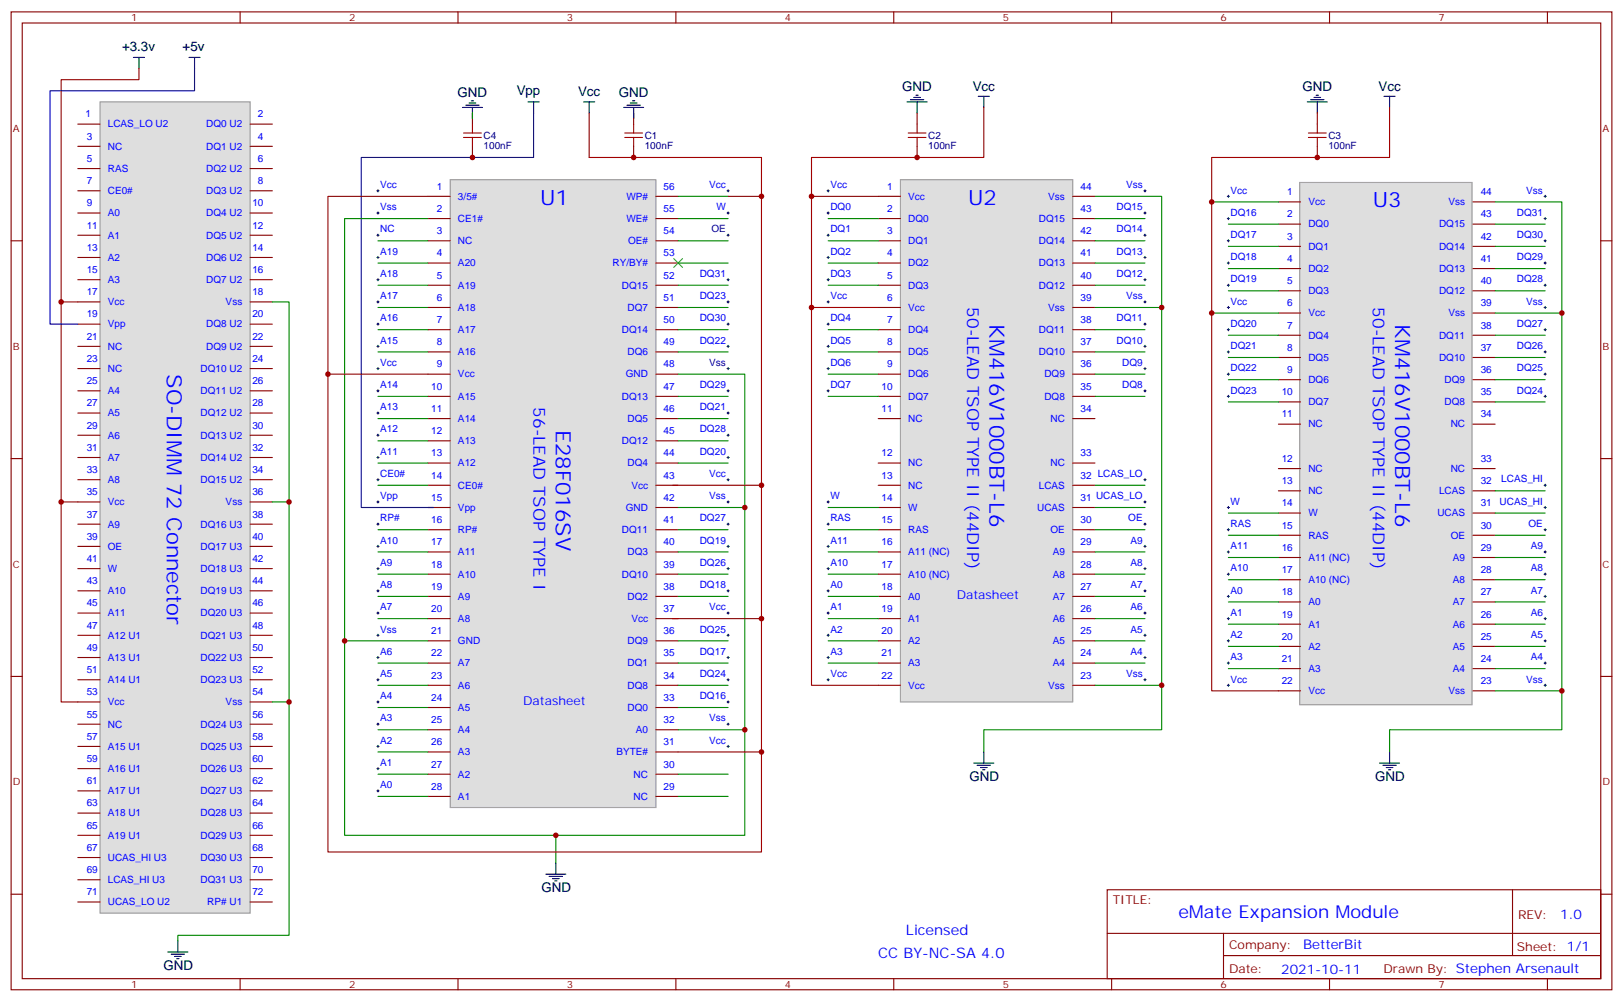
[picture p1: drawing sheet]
<svg xmlns="http://www.w3.org/2000/svg" width="515mm" height="318mm" viewBox="0 0 515 318" stroke-linecap="round" stroke-linejoin="round" font-family="sans-serif">
<path d="M412.5 57.9h54.7v165.8h-54.7z" fill="#dedede" stroke="#999" stroke-width=".35"/>
<g fill="none" stroke="#870000" stroke-width=".35">
<path d="M3.5 3.8h508v310.4h-508zM7.1 7.3h500.9v303.4h-500.9zM76.2 3.8v3.5M145.3 3.8v3.5M214.5 3.8v3.5M283.6 3.8v3.5M352.8 3.8v3.5M421.9 3.8v3.5M491.1 3.8v3.5M3.5 76.4h3.6M508 76.4h3.5M3.5 145.6h3.6"/>
<path d="M508 145.6h3.5M3.5 214.7h3.6M508 214.7h3.5M3.5 283.9h3.6M351.4 282.5h156.6v28.2h-156.6zM351.4 296.3h156.5M388.3 296.3v14.1M480 282.5v20.9M508 283.9h3.5M76.2 310.7v3.5M145.3 310.7v3.5M214.5 310.7v3.5"/>
<path d="M283.6 310.7v3.5M352.8 310.7v3.5M388.3 303.4h119.6M421.9 310.7v3.5M491.1 310.7v3.5"/>
</g>
<path d="M285.8 57h54.6v165.8h-54.6z" fill="#dedede" stroke="#999" stroke-width=".35"/>
<g fill="none" stroke="#870000" stroke-width=".35">
<path d="M278.7 62.3h7.1M278.7 69.4h7.1M278.7 76.4h7.1M278.7 83.5h7.1M278.7 90.6h7.1M278.7 97.6h7.1M278.7 104.7h7.1M278.7 111.7h7.1M278.7 118.8h7.1M278.7 125.8h7.1M278.7 132.9h7.1M278.7 154.1h7.1"/>
<path d="M278.7 161.1h7.1M278.7 168.2h7.1M278.7 175.2h7.1M278.7 182.3h7.1M278.7 189.3h7.1M278.7 196.4h7.1M278.7 203.4h7.1M278.7 210.5h7.1M278.7 217.6h7.1"/>
</g>
<g fill="#dedede" stroke="#999" stroke-width=".35">
<path d="M142.9 57h65.2v199.4h-65.2z"/>
<path d="M31.7 32.3h47.7v257.6h-47.7z"/>
</g>
<g fill="none" stroke="#870000" stroke-width=".35">
<path d="M24.7 39.4h7M79.4 39.4h7M149.9 35.9v3.5M201.1 35.9v3.5M291 35.9v3.5M418 35.9v3.5M24.7 46.5h7M24.7 53.5h7M79.4 46.5h7M79.4 53.5h7M149.9 46.5v3.5M201.1 46.5v3.5"/>
<path d="M291 46.5v3.5M418 46.5v3.5M24.7 60.6h7M24.7 67.6h7M24.7 74.7h7M79.4 60.6h7M79.4 67.6h7M79.4 74.7h7M135.8 76.4h7.1M135.8 69.4h7.1M135.8 62.3h7.1M208.1 76.4h7.1"/>
<path d="M208.1 69.4h7.1M208.1 62.3h7.1M340.4 76.4h7.1M340.4 69.4h7.1M340.4 62.3h7.1M405.7 64.1h7M405.7 71.2h7M405.7 78.2h7M467.4 64.1h7.1M467.4 71.2h7.1M467.4 78.2h7.1M24.7 81.7h7"/>
<path d="M24.7 88.8h7M24.7 95.8h7M79.4 81.7h7M79.4 88.8h7M79.4 95.8h7M135.8 97.6h7.1M135.8 90.6h7.1M135.8 83.5h7.1M208.1 97.6h7.1M208.1 90.6h7.1M208.1 83.5h7.1M340.4 97.6h7.1"/>
<path d="M340.4 90.6h7.1M340.4 83.5h7.1M405.7 85.3h7M405.7 92.3h7M405.7 99.4h7M467.4 85.3h7.1M467.4 92.3h7.1M467.4 99.4h7.1M24.7 102.9h7M24.7 110h7M24.7 117h7M79.4 102.9h7"/>
<path d="M79.4 110h7M79.4 117h7M135.8 118.8h7.1M135.8 111.7h7.1M135.8 104.7h7.1M208.1 118.8h7.1M208.1 111.7h7.1M208.1 104.7h7.1M340.4 118.8h7.1M340.4 111.7h7.1M340.4 104.7h7.1M405.7 106.4h7"/>
<path d="M405.7 113.5h7M467.4 106.4h7.1M467.4 113.5h7.1M24.7 124.1h7M24.7 131.1h7M24.7 138.2h7M79.4 124.1h7M79.4 131.1h7M79.4 138.2h7M135.8 132.9h7.1M135.8 125.8h7.1M135.8 139.9h7.1"/>
<path d="M208.1 132.9h7.1M208.1 125.8h7.1M208.1 139.9h7.1M340.4 132.9h7.1M340.4 125.8h7.1M405.7 120.5h7M405.7 127.6h7M405.7 134.7h7M467.4 120.5h7.1M467.4 127.6h7.1M467.4 134.7h7.1M24.7 145.2h7"/>
<path d="M24.7 152.3h7M24.7 159.3h7M79.4 145.2h7M79.4 152.3h7M79.4 159.3h7M135.8 147h7.1M135.8 154.1h7.1M208.1 147h7.1M208.1 154.1h7.1M278.7 147h7.1M340.4 147h7.1M340.4 154.1h7.1"/>
<path d="M405.7 155.8h7M405.7 148.8h7M467.4 155.8h7.1M467.4 148.8h7.1M24.7 166.4h7M24.7 173.5h7M79.4 166.4h7M79.4 173.5h7M135.8 175.2h7.1M135.8 168.2h7.1M135.8 161.1h7.1M208.1 175.2h7.1"/>
<path d="M208.1 168.2h7.1M208.1 161.1h7.1M340.4 175.2h7.1M340.4 168.2h7.1M340.4 161.1h7.1M405.7 162.9h7M405.7 169.9h7M405.7 177h7M467.4 162.9h7.1M467.4 169.9h7.1M467.4 177h7.1M24.7 180.5h7"/>
<path d="M24.7 187.6h7M24.7 194.6h7M79.4 180.5h7M79.4 187.6h7M79.4 194.6h7M135.8 196.4h7.1M135.8 189.3h7.1M135.8 182.3h7.1M208.1 196.4h7.1M208.1 189.3h7.1M208.1 182.3h7.1M340.4 196.4h7.1"/>
<path d="M340.4 189.3h7.1M340.4 182.3h7.1M405.7 184h7M405.7 191.1h7M405.7 198.2h7M467.4 184h7.1M467.4 191.1h7.1M467.4 198.2h7.1M24.7 201.7h7M24.7 208.7h7M24.7 215.8h7M79.4 201.7h7"/>
<path d="M79.4 208.7h7M79.4 215.8h7M135.8 217.6h7.1M135.8 210.5h7.1M135.8 203.4h7.1M208.1 217.6h7.1M208.1 210.5h7.1M208.1 203.4h7.1M340.4 217.6h7.1M340.4 210.5h7.1M340.4 203.4h7.1M405.7 205.2h7"/>
<path d="M405.7 212.3h7M405.7 219.3h7M467.4 205.2h7.1M467.4 212.3h7.1M467.4 219.3h7.1M24.7 222.8h7M24.7 229.9h7M24.7 237h7M79.4 222.8h7M79.4 229.9h7M79.4 237h7M135.8 224.6h7.1"/>
<path d="M135.8 231.7h7.1M135.8 238.7h7.1M208.1 224.6h7.1M208.1 231.7h7.1M208.1 238.7h7.1M24.7 244h7M24.7 251.1h7M24.7 258.1h7M79.4 244h7M79.4 251.1h7M79.4 258.1h7M135.8 245.8h7.1"/>
<path d="M135.8 252.8h7.1M208.1 245.8h7.1M208.1 252.8h7.1M24.7 279.3h7M24.7 272.2h7M24.7 265.2h7M79.4 279.3h7M79.4 272.2h7M79.4 265.2h7M24.7 286.3h7M79.4 286.3h7"/>
</g>
<g fill="none" stroke="#000" stroke-width=".32">
<path d="M119.6 60.6h.7M119.6 67.6h.7M119.6 74.7h.7M119.9 60.2v.7M119.9 67.3v.7M119.9 74.3v.7M230.7 60.6h.7M230.7 67.6h.7M230.7 74.7h.7M231.1 60.2v.7M231.1 67.3v.7M231.1 74.3v.7"/>
<path d="M262.5 60.6h.7M262.5 67.6h.7M262.5 74.7h.7M262.8 60.2v.7M262.8 67.3v.7M262.8 74.3v.7M363 60.6h.7M363 67.6h.7M363 74.7h.7M363.4 60.2v.7M363.4 67.3v.7M363.4 74.3v.7"/>
<path d="M389.5 62.3h.7M389.5 69.4h.7M389.5 76.4h.7M389.8 62v.7M389.8 69v.7M389.8 76.1v.7M490 62.3h.7M490 69.4h.7M490 76.4h.7M490.4 62v.7M490.4 69v.7M490.4 76.1v.7"/>
<path d="M119.6 81.7h.7M119.6 88.8h.7M119.6 95.8h.7M119.9 81.4v.7M119.9 88.4v.7M119.9 95.5v.7M230.7 88.8h.7M230.7 95.8h.7M231.1 88.4v.7M231.1 95.5v.7M262.5 81.7h.7M262.5 88.8h.7"/>
<path d="M262.5 95.8h.7M262.8 81.4v.7M262.8 88.4v.7M262.8 95.5v.7M363 81.7h.7M363 88.8h.7M363 95.8h.7M363.4 81.4v.7M363.4 88.4v.7M363.4 95.5v.7M389.5 97.6h.7M389.5 83.5h.7"/>
<path d="M389.5 90.6h.7M389.8 83.1v.8M389.8 90.2v.7M389.8 97.3v.7M490 97.6h.7M490 83.5h.7M490 90.6h.7M490.4 83.1v.8M490.4 90.2v.7M490.4 97.3v.7M119.6 102.9h.7M119.6 110h.7"/>
<path d="M119.6 117h.7M119.9 102.6v.7M119.9 109.6v.7M119.9 116.7v.7M230.7 102.9h.7M230.7 110h.7M230.7 117h.7M231.1 102.6v.7M231.1 109.6v.7M231.1 116.7v.7M262.5 102.9h.7M262.5 110h.7"/>
<path d="M262.5 117h.7M262.8 102.6v.7M262.8 109.6v.7M262.8 116.7v.7M363 102.9h.7M363 110h.7M363 117h.7M363.4 102.6v.7M363.4 109.6v.7M363.4 116.7v.7M389.5 104.7h.7M389.5 111.7h.7"/>
<path d="M389.5 118.8h.7M389.8 104.3v.7M389.8 111.4v.7M389.8 118.4v.7M490 104.7h.7M490 111.7h.7M490 118.8h.7M490.4 104.3v.7M490.4 111.4v.7M490.4 118.4v.7M119.6 124.1h.7M119.6 131.1h.7"/>
<path d="M119.6 138.2h.7M119.9 123.7v.7M119.9 130.8v.7M119.9 137.8v.7M230.7 124.1h.7M230.7 131.1h.7M230.7 138.2h.7M231.1 123.7v.7M231.1 130.8v.7M231.1 137.8v.7M262.5 124.1h.7M262.8 123.7v.7"/>
<path d="M363 124.1h.7M363.4 123.7v.7M389.5 125.8h.7M389.8 125.5v.7M490 125.8h.7M490.4 125.5v.7M119.6 145.2h.7M119.6 152.3h.7M119.6 159.3h.7M119.9 144.9v.7M119.9 151.9v.7M119.9 159v.7"/>
<path d="M230.7 145.2h.7M230.7 152.3h.7M230.7 159.3h.7M231.1 144.9v.7M231.1 151.9v.7M231.1 159v.7M262.5 159.3h.7M262.8 159v.7M363 152.3h.7M363 159.3h.7M363.4 151.9v.7M363.4 159v.7"/>
<path d="M490 154.1h.7M490.4 153.7v.7M119.6 166.4h.7M119.6 173.5h.7M119.9 166.1v.7M119.9 173.1v.7M230.7 166.4h.7M230.7 173.5h.7M231.1 166.1v.7M231.1 173.1v.7M262.5 166.4h.7M262.5 173.5h.7"/>
<path d="M262.8 166.1v.7M262.8 173.1v.7M363 166.4h.7M363 173.5h.7M363.4 166.1v.7M363.4 173.1v.7M389.5 161.1h.7M389.5 168.2h.7M389.5 175.2h.7M389.8 160.8v.7M389.8 167.8v.7M389.8 174.9v.7"/>
<path d="M490 161.1h.7M490 168.2h.7M490 175.2h.7M490.4 160.8v.7M490.4 167.8v.7M490.4 174.9v.7M119.6 180.5h.7M119.6 187.6h.7M119.6 194.6h.7M119.9 180.2v.7M119.9 187.2v.7M119.9 194.3v.7"/>
<path d="M230.7 180.5h.7M230.7 187.6h.7M230.7 194.6h.7M231.1 180.2v.7M231.1 187.2v.7M231.1 194.3v.7M262.5 180.5h.7M262.5 187.6h.7M262.5 194.6h.7M262.8 180.2v.7M262.8 187.2v.7M262.8 194.3v.7"/>
<path d="M363 180.5h.7M363 187.6h.7M363 194.6h.7M363.4 180.2v.7M363.4 187.2v.7M363.4 194.3v.7M389.5 182.3h.7M389.5 189.3h.7M389.5 196.4h.7M389.8 181.9v.7M389.8 189v.7M389.8 196v.7"/>
<path d="M490 182.3h.7M490 189.3h.7M490 196.4h.7M490.4 181.9v.7M490.4 189v.7M490.4 196v.7M119.6 201.7h.7M119.6 208.7h.7M119.6 215.8h.7M119.9 201.3v.7M119.9 208.4v.7M119.9 215.4v.7"/>
<path d="M230.7 201.7h.7M230.7 208.7h.7M230.7 215.8h.7M231.1 201.3v.7M231.1 208.4v.7M231.1 215.4v.7M262.5 201.7h.7M262.5 208.7h.7M262.5 215.8h.7M262.8 201.3v.7M262.8 208.4v.7M262.8 215.4v.7"/>
<path d="M363 201.7h.7M363 208.7h.7M363 215.8h.7M363.4 201.3v.7M363.4 208.4v.7M363.4 215.4v.7M389.5 203.4h.7M389.5 210.5h.7M389.5 217.6h.7M389.8 203.1v.7M389.8 210.1v.8M389.8 217.2v.7"/>
<path d="M490 203.4h.7M490 210.5h.7M490 217.6h.7M490.4 203.1v.7M490.4 210.1v.8M490.4 217.2v.7M119.6 222.8h.7M119.6 229.9h.7M119.6 237h.7M119.9 222.5v.7M119.9 229.6v.7M119.9 236.6v.7"/>
<path d="M230.7 222.8h.7M230.7 229.9h.7M230.7 237h.7M231.1 222.5v.7M231.1 229.6v.7M231.1 236.6v.7M119.6 244h.7M119.6 251.1h.7M119.9 243.7v.7M119.9 250.7v.7"/>
</g>
<path d="M213.8 82.1l2.8 2.8M216.6 82.1l-2.8 2.8" fill="none" stroke="#3c3" stroke-width=".35"/>
<path d="M61.7 21.8v7h-45.8v74.1h8.8M169.3 35.9v14.1h-54.6v111.1h22.9" fill="none" stroke="#009" stroke-width=".35"/>
<g fill="none" stroke="#008700" stroke-width=".35">
<path d="M149.9 35.9v1.7M119.9 76.4h15.9M135.8 69.4h-26.4v134M215.2 76.4h15.9M215.2 69.4h15.9M215.2 62.3h15.9M262.8 76.4h15.9M262.8 69.4h15.9M347.5 62.3h21.2v169.4h-56.5v7M347.5 76.4h15.9M347.5 69.4h15.9M384.5 64.1h21.2"/>
<path d="M389.8 71.2h15.9M389.8 78.2h15.9M474.5 64.1h21.2v167.6h-54.7v7M474.5 71.2h15.9M474.5 78.2h15.9M86.4 95.8h5.3v201.1h-35.3v1.8M119.9 90.6h15.9M119.9 83.5h15.9M119.9 97.6h15.9M215.2 90.6h15.9M215.2 83.5h15.9M215.2 97.6h15.9"/>
<path d="M262.8 90.6h15.9M262.8 83.5h15.9M347.5 97.6h21.2M347.5 90.6h15.9M347.5 83.5h15.9M384.5 99.4h21.2M389.8 85.3h15.9M389.8 92.3h15.9M474.5 99.4h21.2M474.5 85.3h15.9M474.5 92.3h15.9M119.9 111.7h15.9"/>
<path d="M119.9 104.7h15.9M215.2 118.8h21.2v42.3M215.2 111.7h15.9M215.2 104.7h15.9M262.8 118.8h15.9M262.8 111.7h15.9M262.8 104.7h15.9M347.5 118.8h15.9M347.5 111.7h15.9M347.5 104.7h15.9M389.8 106.4h15.9M389.8 113.5h15.9"/>
<path d="M474.5 106.4h15.9M474.5 113.5h15.9M119.9 125.8h15.9M119.9 132.9h15.9M119.9 139.9h15.9M215.2 125.8h15.9M215.2 132.9h15.9M215.2 139.9h15.9M262.8 125.8h15.9M347.5 125.8h15.9M389.8 120.5h15.9M389.8 127.6h15.9"/>
<path d="M474.5 120.5h15.9M474.5 127.6h15.9M86.4 159.3h5.3M119.9 154.1h15.9M119.9 147h15.9M215.2 147h15.9M347.5 154.1h15.9M474.5 155.8h15.9M119.9 175.2h15.9M119.9 168.2h15.9M215.2 161.1h21.2v104.1h-60M215.2 175.2h15.9"/>
<path d="M215.2 168.2h15.9M262.8 175.2h15.9M262.8 168.2h15.9M262.8 161.1h15.9M347.5 175.2h15.9M347.5 168.2h15.9M347.5 161.1h15.9M389.8 162.9h15.9M389.8 169.9h15.9M389.8 177h15.9M474.5 162.9h15.9M474.5 169.9h15.9"/>
<path d="M474.5 177h15.9M119.9 196.4h15.9M119.9 189.3h15.9M119.9 182.3h15.9M215.2 189.3h15.9M215.2 182.3h15.9M262.8 196.4h15.9M262.8 189.3h15.9M262.8 182.3h15.9M347.5 196.4h15.9M347.5 189.3h15.9M347.5 182.3h15.9"/>
<path d="M389.8 184h15.9M389.8 191.1h15.9M389.8 198.2h15.9M474.5 184h15.9M474.5 191.1h15.9M474.5 198.2h15.9M119.9 210.5h15.9M119.9 217.6h15.9M135.8 203.4h-26.4v61.8h67v8.8M215.2 210.5h15.9M215.2 203.4h15.9M215.2 217.6h15.9"/>
<path d="M262.8 210.5h15.9M262.8 203.4h15.9M347.5 217.6h21.2M347.5 210.5h15.9M347.5 203.4h15.9M389.8 205.2h15.9M389.8 212.3h15.9M474.5 219.3h21.2M474.5 205.2h15.9M474.5 212.3h15.9M86.4 222.8h5.3M119.9 224.6h15.9"/>
<path d="M119.9 231.7h15.9M119.9 238.7h15.9M215.2 231.7h21.2M215.2 224.6h15.9M119.9 245.8h15.9M119.9 252.8h15.9M215.2 245.8h15.9M215.2 252.8h15.9"/>
</g>
<g fill="none" stroke="#900" stroke-width=".35">
<path d="M44.1 21.8v3.5h-24.7v197.5h5.3M187 35.9v14.1h54.7v104.1h-28.3M312.2 34.1v15.9h-54.7v167.6h21.2M441 34.1v15.9h-56.5v169.3h21.2M135.8 62.3h-31.7v208.2h137.6v-31.8M231.1 62.3h10.6M257.5 62.3h21.2M19.4 95.8h5.3M257.5 97.6h21.2M104.1 118.8h31.7M19.4 159.3h5.3M241.7 154.1v42.3h-28.3"/>
<path d="M241.7 196.4v42.3h-26.5"/>
</g>
<g fill="none" stroke="#000" stroke-width=".35">
<path d="M42.3 18.2h3.6M44.1 18.2v3.6M60 18.2h3.5M61.7 18.2v3.6M146.8 34.1h6.3M147.8 33.4h4.2M148.9 32.7h2.1M149.6 32h.7M149.9 34.1v3.5M167.6 32.3h3.5M169.3 32.3v3.6M185.2 32.3h3.5"/>
<path d="M187 32.3v3.6M197.9 34.1h6.4M199 33.4h4.2M200 32.7h2.1M200.7 32h.7M201.1 34.1v3.5M287.9 32.3h6.3M288.9 31.6h4.3M290 30.9h2.1M290.7 30.2h.7M291 32.3v3.6M310.4 30.6h3.6"/>
<path d="M312.2 30.6v3.5M414.9 32.3h6.3M415.9 31.6h4.3M417 30.9h2.1M417.7 30.2h.7M418 32.3v3.6M439.2 30.6h3.5M441 30.6v3.5M312.2 238.7v3.6M441 238.7v3.6M309 242.3h6.4M310.1 243h4.2"/>
<path d="M311.1 243.7h2.2M311.9 244.4h.7M437.8 242.3h6.3M438.9 243h4.2M439.9 243.7h2.1M440.6 244.4h.7M173.2 277.5h6.4M174.3 278.2h4.2M175.3 278.9h2.1M176 279.6h.7M176.4 274v3.5M56.4 298.7v3.5"/>
<path d="M53.3 302.2h6.3M54.3 302.9h4.3M55.4 303.6h2.1M56.1 304.3h.7"/>
</g>
<g fill="none" stroke="#a10000" stroke-width=".35">
<path d="M149.9 39.4v2.8M201.1 39.4v2.8M291 39.4v2.8M418 39.4v2.8M147.1 42.2h5.7M147.1 43.6h5.7M149.9 43.6v2.9M198.3 42.2h5.6M198.3 43.6h5.6M201.1 43.6v2.9M288.2 42.2h5.7M288.2 43.6h5.7"/>
<path d="M291 43.6v2.9M415.2 42.2h5.7M415.2 43.6h5.7M418 43.6v2.9"/>
</g>
<g fill="#c00">
<circle cx="176.4" cy="265.2" r=".88"/>
<circle cx="291" cy="50" r=".88"/>
<circle cx="368.7" cy="97.6" r=".88"/>
<circle cx="368.7" cy="217.6" r=".88"/>
<circle cx="418" cy="50" r=".88"/>
<circle cx="495.7" cy="99.4" r=".88"/>
<circle cx="495.7" cy="219.3" r=".88"/>
<circle cx="257.5" cy="97.6" r=".88"/>
<circle cx="257.5" cy="62.3" r=".88"/>
<circle cx="236.4" cy="161.1" r=".88"/>
<circle cx="241.7" cy="154.1" r=".88"/>
<circle cx="384.5" cy="99.4" r=".88"/>
<circle cx="384.5" cy="64.1" r=".88"/>
<circle cx="241.7" cy="196.4" r=".88"/>
<circle cx="201.1" cy="50" r=".88"/>
<circle cx="149.9" cy="50" r=".88"/>
<circle cx="236.4" cy="231.7" r=".88"/>
<circle cx="241.7" cy="238.7" r=".88"/>
<circle cx="109.4" cy="203.4" r=".88"/>
<circle cx="104.1" cy="118.8" r=".88"/>
<circle cx="241.7" cy="62.3" r=".88"/>
<circle cx="91.7" cy="159.3" r=".88"/>
<circle cx="91.7" cy="222.8" r=".88"/>
<circle cx="19.4" cy="95.8" r=".88"/>
<circle cx="19.4" cy="159.3" r=".88"/>
</g>
<g font-size="6.7" fill="#00f">
<text x="171.4" y="65">U1</text>
<text x="307.2" y="65">U2</text>
<text x="435.7" y="65.9">U3</text>
<text x="314" y="102.9" transform="rotate(90 314 102.9)">KM416V1000BT-L6</text>
<text x="442.7" y="102.9" transform="rotate(90 442.7 102.9)">KM416V1000BT-L6</text>
<text x="52.9" y="118.8" transform="rotate(90 52.9 118.8)">SO-DIMM 72 Connector</text>
<text x="176.4" y="136.4" transform="rotate(90 176.4 136.4)">E28F016SV</text>
</g>
<text font-size="5.6" fill="#00f" x="373.9" y="291.3">eMate Expansion Module</text>
<g font-size="5.3" fill="#00f">
<text x="306.9" y="97.6" transform="rotate(90 306.9 97.6)">50-LEAD TSOP TYPE II (44DIP)</text>
<text x="435.7" y="97.6" transform="rotate(90 435.7 97.6)">50-LEAD TSOP TYPE II (44DIP)</text>
<text x="169.3" y="129.4" transform="rotate(90 169.3 129.4)">56-LEAD TSOP TYPE I</text>
</g>
<g font-size="4.6" fill="#00f">
<text x="287.5" y="296.9">Licensed</text>
<text x="278.7" y="304">CC BY-NC-SA 4.0</text>
</g>
<g font-size="4.2">
<text x="38.7" y="16.2">+3.3v</text>
<text x="58" y="16.2">+5v</text>
<text x="286.3" y="29">GND</text>
<text x="308.7" y="28.8">Vcc</text>
<text x="413.3" y="29">GND</text>
<text x="437.4" y="28.8">Vcc</text>
<text x="145.2" y="30.8">GND</text>
<text x="164" y="30.3">Vpp</text>
<text x="183.4" y="30.6">Vcc</text>
<text x="196.4" y="30.8">GND</text>
<text x="307.6" y="247.9">GND</text>
<text x="436.4" y="247.9">GND</text>
<text x="171.8" y="283.2">GND</text>
<text x="51.9" y="307.9">GND</text>
</g>
<g font-size="4.2" fill="#00f">
<text x="495.2" y="291.7">1.0</text>
<text x="413.5" y="301.3">BetterBit</text>
<text x="406.6" y="309.1">2021-10-11</text>
</g>
<g font-size="3.9" fill="#00f">
<text x="303.6" y="190.2">Datasheet</text>
<text x="166" y="223.7">Datasheet</text>
</g>
<g font-size="3.9" fill="#800">
<text x="353.1" y="287.1">TITLE:</text>
<text x="481.8" y="291.7">REV:</text>
<text x="390" y="301.3">Company:</text>
<text x="481.4" y="301.9">Sheet: 1/1</text>
<text x="390" y="308.9">Date:</text>
<text x="439.1" y="309">Drawn By: Stephen Arsenault</text>
</g>
<g font-size="3.2" fill="#800">
<text x="41.6" y="6.8">1</text>
<text x="110.8" y="6.8">2</text>
<text x="179.9" y="6.8">3</text>
<text x="249.1" y="6.8">4</text>
<text x="318.2" y="6.8">5</text>
<text x="387.3" y="6.8">6</text>
<text x="456.5" y="6.8">7</text>
<text x="4.1" y="41.9">A</text>
<text x="508.5" y="41.9">A</text>
<text x="4.1" y="111">B</text>
<text x="508.5" y="111">B</text>
<text x="4.1" y="180.2">C</text>
<text x="508.5" y="180.2">C</text>
<text x="4.1" y="249.3">D</text>
<text x="508.5" y="249.3">D</text>
<text x="41.6" y="313.7">1</text>
<text x="110.8" y="313.7">2</text>
<text x="179.9" y="313.7">3</text>
<text x="249.1" y="313.7">4</text>
<text x="318.2" y="313.7">5</text>
<text x="387.3" y="313.7">6</text>
<text x="456.5" y="313.7">7</text>
</g>
<g font-size="3.2" fill="#00f">
<text x="27.2" y="37.3">1</text>
<text x="34.2" y="40.5">LCAS_LO U2</text>
<text x="65.4" y="40.5">DQ0 U2</text>
<text x="81.8" y="37.3">2</text>
<text x="27.5" y="44.3">3</text>
<text x="34.2" y="47.5">NC</text>
<text x="65.4" y="47.5">DQ1 U2</text>
<text x="81.8" y="44.3">4</text>
<text x="27.5" y="51.4">5</text>
<text x="81.8" y="51.4">6</text>
<text x="27.5" y="58.5">7</text>
<text x="34.2" y="54.6">RAS</text>
<text x="65.4" y="54.6">DQ2 U2</text>
<text x="81.8" y="58.5">8</text>
<text x="120.6" y="59.7">Vcc</text>
<text x="225.1" y="59.7">Vcc</text>
<text x="263.5" y="59.7">Vcc</text>
<text x="357.4" y="59.7">Vss</text>
<text x="27.5" y="65.5">9</text>
<text x="34.2" y="61.6">CE0#</text>
<text x="65.4" y="61.6">DQ3 U2</text>
<text x="80.1" y="65.5">10</text>
<text x="138.6" y="60.2">1</text>
<text x="145.3" y="63.4">3/5#</text>
<text x="198.8" y="63.4">WP#</text>
<text x="210.6" y="60.2">56</text>
<text x="281.5" y="60.2">1</text>
<text x="288.2" y="63.4">Vcc</text>
<text x="332.7" y="63.4">Vss</text>
<text x="342.9" y="60.2">44</text>
<text x="390.5" y="61.5">Vcc</text>
<text x="408.5" y="62">1</text>
<text x="415.2" y="65.2">Vcc</text>
<text x="459.7" y="65.2">Vss</text>
<text x="469.9" y="62">44</text>
<text x="484.4" y="61.5">Vss</text>
<text x="34.2" y="68.7">A0</text>
<text x="65.4" y="68.7">DQ4 U2</text>
<text x="120.6" y="66.7">Vss</text>
<text x="138.6" y="67.3">2</text>
<text x="145.3" y="70.4">CE1#</text>
<text x="198.8" y="70.4">WE#</text>
<text x="210.6" y="67.3">55</text>
<text x="227.4" y="66.7">W</text>
<text x="263.5" y="66.7">DQ0</text>
<text x="281.5" y="67.3">2</text>
<text x="288.2" y="70.4">DQ0</text>
<text x="329.7" y="70.4">DQ15</text>
<text x="342.9" y="67.3">43</text>
<text x="354.4" y="66.7">DQ15</text>
<text x="390.5" y="68.5">DQ16</text>
<text x="408.5" y="69">2</text>
<text x="469.9" y="69">43</text>
<text x="481.4" y="68.5">DQ31</text>
<text x="27.5" y="72.6">11</text>
<text x="34.2" y="75.7">A1</text>
<text x="65.4" y="75.7">DQ5 U2</text>
<text x="80.1" y="72.6">12</text>
<text x="120.6" y="73.8">NC</text>
<text x="138.6" y="74.3">3</text>
<text x="145.3" y="77.5">NC</text>
<text x="199.3" y="77.5">OE#</text>
<text x="210.6" y="74.3">54</text>
<text x="263.5" y="73.8">DQ1</text>
<text x="281.5" y="74.3">3</text>
<text x="288.2" y="77.5">DQ1</text>
<text x="329.7" y="77.5">DQ14</text>
<text x="342.9" y="74.3">42</text>
<text x="354.4" y="73.8">DQ14</text>
<text x="390.5" y="75.6">DQ17</text>
<text x="408.5" y="76.1">3</text>
<text x="415.2" y="72.2">DQ0</text>
<text x="456.7" y="72.2">DQ15</text>
<text x="469.9" y="76.1">42</text>
<text x="481.4" y="75.6">DQ30</text>
<text x="27.5" y="79.6">13</text>
<text x="34.2" y="82.8">A2</text>
<text x="65.4" y="82.8">DQ6 U2</text>
<text x="80.1" y="79.6">14</text>
<text x="120.6" y="80.9">A19</text>
<text x="138.6" y="81.4">4</text>
<text x="210.6" y="81.4">53</text>
<text x="263.5" y="80.9">DQ2</text>
<text x="281.5" y="81.4">4</text>
<text x="342.9" y="81.4">41</text>
<text x="354.4" y="80.9">DQ13</text>
<text x="390.5" y="82.6">DQ18</text>
<text x="408.5" y="83.1">4</text>
<text x="415.2" y="79.3">DQ1</text>
<text x="456.7" y="79.3">DQ14</text>
<text x="469.9" y="83.1">41</text>
<text x="481.4" y="82.6">DQ29</text>
<text x="27.5" y="86.7">15</text>
<text x="34.2" y="89.9">A3</text>
<text x="65.4" y="89.9">DQ7 U2</text>
<text x="80.1" y="86.7">16</text>
<text x="120.6" y="87.9">A18</text>
<text x="138.6" y="88.4">5</text>
<text x="145.3" y="84.6">A20</text>
<text x="194.4" y="84.6">RY/BY#</text>
<text x="210.6" y="88.4">52</text>
<text x="222.1" y="87.9">DQ31</text>
<text x="263.5" y="87.9">DQ3</text>
<text x="281.5" y="88.4">5</text>
<text x="288.2" y="84.6">DQ2</text>
<text x="329.7" y="84.6">DQ13</text>
<text x="342.9" y="88.4">40</text>
<text x="354.4" y="87.9">DQ12</text>
<text x="390.5" y="89.7">DQ19</text>
<text x="415.2" y="86.3">DQ2</text>
<text x="456.7" y="86.3">DQ13</text>
<text x="481.4" y="89.7">DQ28</text>
<text x="27.5" y="93.7">17</text>
<text x="80.1" y="93.7">18</text>
<text x="120.6" y="95">A17</text>
<text x="138.6" y="95.5">6</text>
<text x="145.3" y="91.6">A19</text>
<text x="197.4" y="91.6">DQ15</text>
<text x="210.6" y="95.5">51</text>
<text x="222.1" y="95">DQ23</text>
<text x="263.5" y="95">Vcc</text>
<text x="281.5" y="95.5">6</text>
<text x="288.2" y="91.6">DQ3</text>
<text x="329.7" y="91.6">DQ12</text>
<text x="342.9" y="95.5">39</text>
<text x="357.4" y="95">Vss</text>
<text x="408.5" y="90.2">5</text>
<text x="415.2" y="93.4">DQ3</text>
<text x="456.7" y="93.4">DQ12</text>
<text x="469.9" y="90.2">40</text>
<text x="27.5" y="100.8">19</text>
<text x="34.2" y="96.9">Vcc</text>
<text x="71.6" y="96.9">Vss</text>
<text x="80.1" y="100.8">20</text>
<text x="145.3" y="98.7">A18</text>
<text x="199.1" y="98.7">DQ7</text>
<text x="288.2" y="98.7">Vcc</text>
<text x="332.7" y="98.7">Vss</text>
<text x="390.5" y="96.7">Vcc</text>
<text x="408.5" y="97.3">6</text>
<text x="415.2" y="100.4">Vcc</text>
<text x="459.7" y="100.4">Vss</text>
<text x="469.9" y="97.3">39</text>
<text x="484.4" y="96.7">Vss</text>
<text x="27.5" y="107.8">21</text>
<text x="34.2" y="104">Vpp</text>
<text x="65.4" y="104">DQ8 U2</text>
<text x="80.1" y="107.8">22</text>
<text x="120.6" y="102">A16</text>
<text x="138.6" y="102.6">7</text>
<text x="145.3" y="105.7">A17</text>
<text x="197.4" y="105.7">DQ14</text>
<text x="210.6" y="102.6">50</text>
<text x="222.1" y="102">DQ30</text>
<text x="263.5" y="102">DQ4</text>
<text x="281.5" y="102.6">7</text>
<text x="288.2" y="105.7">DQ4</text>
<text x="329.7" y="105.7">DQ11</text>
<text x="342.9" y="102.6">38</text>
<text x="354.4" y="102">DQ11</text>
<text x="390.5" y="103.8">DQ20</text>
<text x="408.5" y="104.3">7</text>
<text x="415.2" y="107.5">DQ4</text>
<text x="456.7" y="107.5">DQ11</text>
<text x="469.9" y="104.3">38</text>
<text x="481.4" y="103.8">DQ27</text>
<text x="34.2" y="111">NC</text>
<text x="65.4" y="111">DQ9 U2</text>
<text x="120.6" y="109.1">A15</text>
<text x="138.6" y="109.6">8</text>
<text x="145.3" y="112.8">A16</text>
<text x="199.1" y="112.8">DQ6</text>
<text x="210.6" y="109.6">49</text>
<text x="222.1" y="109.1">DQ22</text>
<text x="263.5" y="109.1">DQ5</text>
<text x="281.5" y="109.6">8</text>
<text x="288.2" y="112.8">DQ5</text>
<text x="329.7" y="112.8">DQ10</text>
<text x="342.9" y="109.6">37</text>
<text x="354.4" y="109.1">DQ10</text>
<text x="390.5" y="110.8">DQ21</text>
<text x="408.5" y="111.4">8</text>
<text x="469.9" y="111.4">37</text>
<text x="481.4" y="110.8">DQ26</text>
<text x="27.5" y="114.9">23</text>
<text x="34.2" y="118.1">NC</text>
<text x="63.7" y="118.1">DQ10 U2</text>
<text x="80.1" y="114.9">24</text>
<text x="120.6" y="116.1">Vcc</text>
<text x="138.6" y="116.7">9</text>
<text x="145.3" y="119.8">Vcc</text>
<text x="198.6" y="119.8">GND</text>
<text x="210.6" y="116.7">48</text>
<text x="263.5" y="116.1">DQ6</text>
<text x="281.5" y="116.7">9</text>
<text x="288.2" y="119.8">DQ6</text>
<text x="331.4" y="119.8">DQ9</text>
<text x="342.9" y="116.7">36</text>
<text x="356.1" y="116.1">DQ9</text>
<text x="390.5" y="117.9">DQ22</text>
<text x="408.5" y="118.4">9</text>
<text x="415.2" y="114.5">DQ5</text>
<text x="456.7" y="114.5">DQ10</text>
<text x="469.9" y="118.4">36</text>
<text x="481.4" y="117.9">DQ25</text>
<text x="27.5" y="122">25</text>
<text x="34.2" y="125.1">A4</text>
<text x="63.7" y="125.1">DQ11 U2</text>
<text x="80.1" y="122">26</text>
<text x="120.6" y="123.2">A14</text>
<text x="136.9" y="123.7">10</text>
<text x="210.6" y="123.7">47</text>
<text x="222.1" y="123.2">DQ29</text>
<text x="263.5" y="123.2">DQ7</text>
<text x="279.7" y="123.7">10</text>
<text x="342.9" y="123.7">35</text>
<text x="356.1" y="123.2">DQ8</text>
<text x="390.5" y="125">DQ23</text>
<text x="406.7" y="125.5">10</text>
<text x="415.2" y="121.6">DQ6</text>
<text x="458.4" y="121.6">DQ9</text>
<text x="469.9" y="125.5">35</text>
<text x="481.4" y="125">DQ24</text>
<text x="27.5" y="129">27</text>
<text x="80.1" y="129">28</text>
<text x="120.6" y="130.2">A13</text>
<text x="136.9" y="130.8">11</text>
<text x="145.3" y="126.9">A15</text>
<text x="197.4" y="126.9">DQ13</text>
<text x="210.6" y="130.8">46</text>
<text x="222.1" y="130.2">DQ21</text>
<text x="279.7" y="130.8">11</text>
<text x="288.2" y="126.9">DQ7</text>
<text x="331.4" y="126.9">DQ8</text>
<text x="342.9" y="130.8">34</text>
<text x="415.2" y="128.7">DQ7</text>
<text x="458.4" y="128.7">DQ8</text>
<text x="27.5" y="136.1">29</text>
<text x="34.2" y="132.2">A5</text>
<text x="63.7" y="132.2">DQ12 U2</text>
<text x="80.1" y="136.1">30</text>
<text x="120.6" y="137.3">A12</text>
<text x="136.9" y="137.8">12</text>
<text x="145.3" y="133.9">A14</text>
<text x="199.1" y="133.9">DQ5</text>
<text x="210.6" y="137.8">45</text>
<text x="222.1" y="137.3">DQ28</text>
<text x="288.2" y="133.9">NC</text>
<text x="333.4" y="133.9">NC</text>
<text x="406.7" y="132.5">11</text>
<text x="415.2" y="135.7">NC</text>
<text x="460.4" y="135.7">NC</text>
<text x="469.9" y="132.5">34</text>
<text x="27.5" y="143.1">31</text>
<text x="34.2" y="139.2">A6</text>
<text x="63.7" y="139.2">DQ13 U2</text>
<text x="80.1" y="143.1">32</text>
<text x="145.3" y="141">A13</text>
<text x="197.4" y="141">DQ12</text>
<text x="34.2" y="146.3">A7</text>
<text x="63.7" y="146.3">DQ14 U2</text>
<text x="120.6" y="144.4">A11</text>
<text x="136.9" y="144.9">13</text>
<text x="145.3" y="148.1">A12</text>
<text x="199.1" y="148.1">DQ4</text>
<text x="210.6" y="144.9">44</text>
<text x="222.1" y="144.4">DQ20</text>
<text x="279.7" y="144.9">12</text>
<text x="288.2" y="148.1">NC</text>
<text x="333.4" y="148.1">NC</text>
<text x="342.9" y="144.9">33</text>
<text x="406.7" y="146.6">12</text>
<text x="415.2" y="149.8">NC</text>
<text x="460.4" y="149.8">NC</text>
<text x="469.9" y="146.6">33</text>
<text x="27.5" y="150.2">33</text>
<text x="34.2" y="153.4">A8</text>
<text x="63.7" y="153.4">DQ15 U2</text>
<text x="80.1" y="150.2">34</text>
<text x="120.6" y="151.4">CE0#</text>
<text x="136.9" y="151.9">14</text>
<text x="145.3" y="155.1">CE0#</text>
<text x="200.4" y="155.1">Vcc</text>
<text x="210.6" y="151.9">43</text>
<text x="225.1" y="151.4">Vcc</text>
<text x="279.7" y="151.9">13</text>
<text x="288.2" y="155.1">NC</text>
<text x="329.7" y="155.1">LCAS</text>
<text x="342.9" y="151.9">32 LCAS_LO</text>
<text x="406.7" y="153.7">13</text>
<text x="469.9" y="153.7">32</text>
<text x="476.4" y="153.2">LCAS_HI</text>
<text x="27.5" y="157.2">35</text>
<text x="34.2" y="160.4">Vcc</text>
<text x="71.6" y="160.4">Vss</text>
<text x="80.1" y="157.2">36</text>
<text x="120.6" y="158.5">Vpp</text>
<text x="136.9" y="159">15</text>
<text x="210.6" y="159">42</text>
<text x="225.1" y="158.5">Vss</text>
<text x="263.5" y="158.5">W</text>
<text x="279.7" y="159">14</text>
<text x="342.9" y="159">31 UCAS_LO</text>
<text x="390.5" y="160.2">W</text>
<text x="406.7" y="160.8">14</text>
<text x="415.2" y="156.9">NC</text>
<text x="456.7" y="156.9">LCAS</text>
<text x="469.9" y="160.8">31</text>
<text x="475.9" y="160.2">UCAS_HI</text>
<text x="27.5" y="164.3">37</text>
<text x="34.2" y="167.5">A9</text>
<text x="63.7" y="167.5">DQ16 U3</text>
<text x="80.1" y="164.3">38</text>
<text x="120.6" y="165.5">RP#</text>
<text x="136.9" y="166.1">16</text>
<text x="145.3" y="162.2">Vpp</text>
<text x="198.6" y="162.2">GND</text>
<text x="210.6" y="166.1">41</text>
<text x="222.1" y="165.5">DQ27</text>
<text x="263.5" y="165.5">RAS</text>
<text x="279.7" y="166.1">15</text>
<text x="288.2" y="162.2">W</text>
<text x="329.1" y="162.2">UCAS</text>
<text x="342.9" y="166.1">30</text>
<text x="358.1" y="165.5">OE</text>
<text x="390.5" y="167.3">RAS</text>
<text x="406.7" y="167.8">15</text>
<text x="415.2" y="163.9">W</text>
<text x="456.1" y="163.9">UCAS</text>
<text x="469.9" y="167.8">30</text>
<text x="485.1" y="167.3">OE</text>
<text x="27.5" y="171.3">39</text>
<text x="80.1" y="171.3">40</text>
<text x="120.6" y="172.6">A10</text>
<text x="136.9" y="173.1">17</text>
<text x="145.3" y="169.2">RP#</text>
<text x="197.4" y="169.2">DQ11</text>
<text x="210.6" y="173.1">40</text>
<text x="222.1" y="172.6">DQ19</text>
<text x="263.5" y="172.6">A11</text>
<text x="279.7" y="173.1">16</text>
<text x="288.2" y="169.2">RAS</text>
<text x="333.4" y="169.2">OE</text>
<text x="342.9" y="173.1">29</text>
<text x="358.8" y="172.6">A9</text>
<text x="415.2" y="171">RAS</text>
<text x="460.4" y="171">OE</text>
<text x="27.5" y="178.4">41</text>
<text x="34.2" y="174.5">OE</text>
<text x="63.7" y="174.5">DQ17 U3</text>
<text x="80.1" y="178.4">42</text>
<text x="120.6" y="179.6">A9</text>
<text x="145.3" y="176.3">A11</text>
<text x="199.1" y="176.3">DQ3</text>
<text x="222.1" y="179.6">DQ26</text>
<text x="263.5" y="179.6">A10</text>
<text x="288.2" y="176.3">A11 (NC)</text>
<text x="334.1" y="176.3">A9</text>
<text x="358.8" y="179.6">A8</text>
<text x="390.5" y="174.3">A11</text>
<text x="406.7" y="174.9">16</text>
<text x="415.2" y="178">A11 (NC)</text>
<text x="461.1" y="178">A9</text>
<text x="469.9" y="174.9">29</text>
<text x="485.8" y="174.3">A9</text>
<text x="27.5" y="185.5">43</text>
<text x="34.2" y="181.6">W</text>
<text x="63.7" y="181.6">DQ18 U3</text>
<text x="80.1" y="185.5">44</text>
<text x="136.9" y="180.2">18</text>
<text x="145.3" y="183.3">A10</text>
<text x="197.4" y="183.3">DQ10</text>
<text x="210.6" y="180.2">39</text>
<text x="279.7" y="180.2">17</text>
<text x="288.2" y="183.3">A10 (NC)</text>
<text x="334.1" y="183.3">A8</text>
<text x="342.9" y="180.2">28</text>
<text x="390.5" y="181.4">A10</text>
<text x="406.7" y="181.9">17</text>
<text x="415.2" y="185.1">A10 (NC)</text>
<text x="461.1" y="185.1">A8</text>
<text x="469.9" y="181.9">28</text>
<text x="485.8" y="181.4">A8</text>
<text x="34.2" y="188.6">A10</text>
<text x="63.7" y="188.6">DQ19 U3</text>
<text x="120.6" y="186.7">A8</text>
<text x="136.9" y="187.2">19</text>
<text x="145.3" y="190.4">A9</text>
<text x="199.1" y="190.4">DQ2</text>
<text x="210.6" y="187.2">38</text>
<text x="222.1" y="186.7">DQ18</text>
<text x="263.5" y="186.7">A0</text>
<text x="279.7" y="187.2">18</text>
<text x="288.2" y="190.4">A0</text>
<text x="334.1" y="190.4">A7</text>
<text x="342.9" y="187.2">27</text>
<text x="358.8" y="186.7">A7</text>
<text x="390.5" y="188.5">A0</text>
<text x="406.7" y="189">18</text>
<text x="469.9" y="189">27</text>
<text x="485.8" y="188.5">A7</text>
<text x="27.5" y="192.5">45</text>
<text x="34.2" y="195.7">A11</text>
<text x="63.7" y="195.7">DQ20 U3</text>
<text x="80.1" y="192.5">46</text>
<text x="120.6" y="193.7">A7</text>
<text x="136.9" y="194.3">20</text>
<text x="145.3" y="197.4">A8</text>
<text x="200.4" y="197.4">Vcc</text>
<text x="210.6" y="194.3">37</text>
<text x="225.1" y="193.7">Vcc</text>
<text x="263.5" y="193.7">A1</text>
<text x="279.7" y="194.3">19</text>
<text x="288.2" y="197.4">A1</text>
<text x="334.1" y="197.4">A6</text>
<text x="342.9" y="194.3">26</text>
<text x="358.8" y="193.7">A6</text>
<text x="390.5" y="195.5">A1</text>
<text x="406.7" y="196">19</text>
<text x="415.2" y="192.2">A0</text>
<text x="461.1" y="192.2">A7</text>
<text x="469.9" y="196">26</text>
<text x="485.8" y="195.5">A6</text>
<text x="27.5" y="199.6">47</text>
<text x="34.2" y="202.7">A12 U1</text>
<text x="63.7" y="202.7">DQ21 U3</text>
<text x="80.1" y="199.6">48</text>
<text x="120.6" y="200.8">Vss</text>
<text x="136.9" y="201.3">21</text>
<text x="210.6" y="201.3">36</text>
<text x="222.1" y="200.8">DQ25</text>
<text x="263.5" y="200.8">A2</text>
<text x="279.7" y="201.3">20</text>
<text x="342.9" y="201.3">25</text>
<text x="358.8" y="200.8">A5</text>
<text x="390.5" y="202.6">A2</text>
<text x="406.7" y="203.1">20</text>
<text x="415.2" y="199.2">A1</text>
<text x="461.1" y="199.2">A6</text>
<text x="469.9" y="203.1">25</text>
<text x="485.8" y="202.6">A5</text>
<text x="27.5" y="206.6">49</text>
<text x="34.2" y="209.8">A13 U1</text>
<text x="63.7" y="209.8">DQ22 U3</text>
<text x="80.1" y="206.6">50</text>
<text x="120.6" y="207.9">A6</text>
<text x="136.9" y="208.4">22</text>
<text x="145.3" y="204.5">GND</text>
<text x="199.1" y="204.5">DQ9</text>
<text x="210.6" y="208.4">35</text>
<text x="222.1" y="207.9">DQ17</text>
<text x="263.5" y="207.9">A3</text>
<text x="279.7" y="208.4">21</text>
<text x="288.2" y="204.5">A2</text>
<text x="334.1" y="204.5">A5</text>
<text x="342.9" y="208.4">24</text>
<text x="358.8" y="207.9">A4</text>
<text x="390.5" y="209.6">A3</text>
<text x="415.2" y="206.3">A2</text>
<text x="461.1" y="206.3">A5</text>
<text x="485.8" y="209.6">A4</text>
<text x="27.5" y="213.7">51</text>
<text x="80.1" y="213.7">52</text>
<text x="120.6" y="214.9">A5</text>
<text x="136.9" y="215.4">23</text>
<text x="145.3" y="211.6">A7</text>
<text x="199.1" y="211.6">DQ1</text>
<text x="210.6" y="215.4">34</text>
<text x="222.1" y="214.9">DQ24</text>
<text x="263.5" y="214.9">Vcc</text>
<text x="279.7" y="215.4">22</text>
<text x="288.2" y="211.6">A3</text>
<text x="334.1" y="211.6">A4</text>
<text x="342.9" y="215.4">23</text>
<text x="357.4" y="214.9">Vss</text>
<text x="406.7" y="210.1">21</text>
<text x="415.2" y="213.3">A3</text>
<text x="461.1" y="213.3">A4</text>
<text x="469.9" y="210.1">24</text>
<text x="27.5" y="220.7">53</text>
<text x="34.2" y="216.9">A14 U1</text>
<text x="63.7" y="216.9">DQ23 U3</text>
<text x="80.1" y="220.7">54</text>
<text x="120.6" y="222">A4</text>
<text x="145.3" y="218.6">A6</text>
<text x="199.1" y="218.6">DQ8</text>
<text x="222.1" y="222">DQ16</text>
<text x="288.2" y="218.6">Vcc</text>
<text x="332.7" y="218.6">Vss</text>
<text x="390.5" y="216.7">Vcc</text>
<text x="406.7" y="217.2">22</text>
<text x="415.2" y="220.4">Vcc</text>
<text x="459.7" y="220.4">Vss</text>
<text x="469.9" y="217.2">23</text>
<text x="484.4" y="216.7">Vss</text>
<text x="27.5" y="227.8">55</text>
<text x="34.2" y="223.9">Vcc</text>
<text x="71.6" y="223.9">Vss</text>
<text x="80.1" y="227.8">56</text>
<text x="136.9" y="222.5">24</text>
<text x="145.3" y="225.7">A5</text>
<text x="199.1" y="225.7">DQ0</text>
<text x="210.6" y="222.5">33</text>
<text x="34.2" y="231">NC</text>
<text x="63.7" y="231">DQ24 U3</text>
<text x="120.6" y="229">A3</text>
<text x="136.9" y="229.6">25</text>
<text x="145.3" y="232.7">A4</text>
<text x="201.8" y="232.7">A0</text>
<text x="210.6" y="229.6">32</text>
<text x="225.1" y="229">Vss</text>
<text x="27.5" y="234.8">57</text>
<text x="34.2" y="238">A15 U1</text>
<text x="63.7" y="238">DQ25 U3</text>
<text x="80.1" y="234.8">58</text>
<text x="120.6" y="236.1">A2</text>
<text x="136.9" y="236.6">26</text>
<text x="145.3" y="239.8">A3</text>
<text x="195.6" y="239.8">BYTE#</text>
<text x="210.6" y="236.6">31</text>
<text x="225.1" y="236.1">Vcc</text>
<text x="27.5" y="241.9">59</text>
<text x="34.2" y="245.1">A16 U1</text>
<text x="63.7" y="245.1">DQ26 U3</text>
<text x="80.1" y="241.9">60</text>
<text x="120.6" y="243.1">A1</text>
<text x="136.9" y="243.7">27</text>
<text x="210.6" y="243.7">30</text>
<text x="27.5" y="249">61</text>
<text x="80.1" y="249">62</text>
<text x="120.6" y="250.2">A0</text>
<text x="136.9" y="250.7">28</text>
<text x="145.3" y="246.8">A2</text>
<text x="201.1" y="246.8">NC</text>
<text x="210.6" y="250.7">29</text>
<text x="27.5" y="256">63</text>
<text x="34.2" y="252.1">A17 U1</text>
<text x="63.7" y="252.1">DQ27 U3</text>
<text x="80.1" y="256">64</text>
<text x="145.3" y="253.9">A1</text>
<text x="201.1" y="253.9">NC</text>
<text x="27.5" y="263.1">65</text>
<text x="34.2" y="259.2">A18 U1</text>
<text x="63.7" y="259.2">DQ28 U3</text>
<text x="80.1" y="263.1">66</text>
<text x="34.2" y="266.2">A19 U1</text>
<text x="63.7" y="266.2">DQ29 U3</text>
<text x="27.5" y="270.1">67</text>
<text x="34.2" y="273.3">UCAS_HI U3</text>
<text x="63.7" y="273.3">DQ30 U3</text>
<text x="80.1" y="270.1">68</text>
<text x="27.5" y="277.2">69</text>
<text x="34.2" y="280.4">LCAS_HI U3</text>
<text x="63.7" y="280.4">DQ31 U3</text>
<text x="80.1" y="277.2">70</text>
<text x="27.5" y="284.2">71</text>
<text x="34.2" y="287.4">UCAS_LO U2</text>
<text x="65.8" y="287.4">RP# U1</text>
<text x="80.1" y="284.2">72</text>
</g>
<g font-size="3.2" fill="#000080">
<text x="153.5" y="47.2">100nF</text>
<text x="153.5" y="44.1">C4</text>
<text x="204.6" y="47.3">100nF</text>
<text x="204.6" y="44.1">C1</text>
<text x="294.6" y="47.3">100nF</text>
<text x="294.6" y="44.1">C2</text>
<text x="421.6" y="47.3">100nF</text>
<text x="421.6" y="44.1">C3</text>
</g>
<g font-size="3.2" fill="#009">
<text x="225.8" y="73.8">OE</text>
<text x="225.1" y="116.1">Vss</text>
</g>
</svg>
